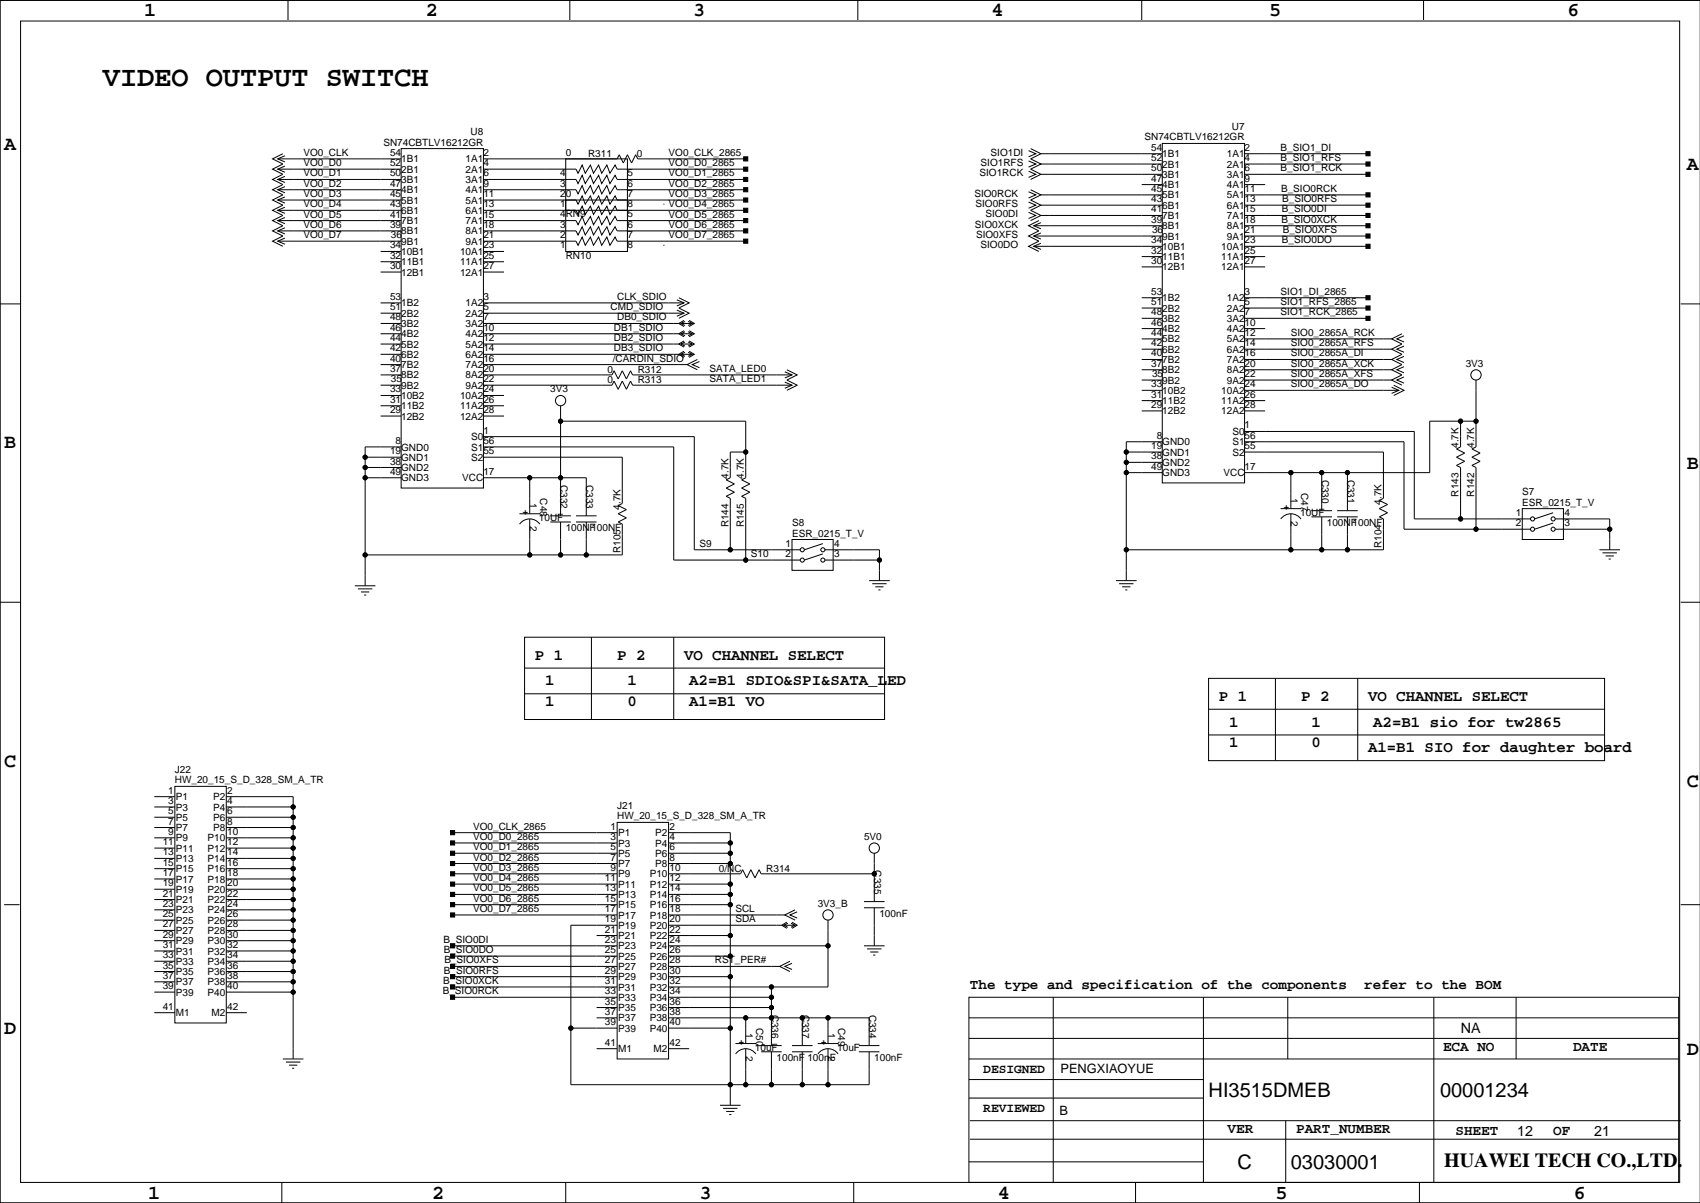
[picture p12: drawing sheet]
<svg xmlns="http://www.w3.org/2000/svg" width="420mm" height="297mm" viewBox="0 0 420 297" stroke-linecap="round" stroke-linejoin="round" font-family="sans-serif">
<g fill="none" stroke="#000" stroke-width=".25">
<path d="M0 -.1v297.1M71.1 0v4.9M140.7 0v4.9M211.8 0v4.9M281.9 0v4.9M351.5 0v4.9M5.1 5.2h409.7v286.8h-409.7zM419.9 .1h-419.9v296.9M68.6 39.2h30.5M69.8 38l-2.5 1.2 2.5 1.3-2.5 1.3 2.5 1.2-2.5 1.3 2.5 1.3-2.5 1.2 2.5 1.3-2.5 1.3 2.5 1.3-2.5 1.2 2.5 1.3-2.5 1.3 2.5 1.2-2.5 1.3 2.5 1.3-2.5 1.2 2.5 1.3M70.4 38.5l-1.8 .7 1.8 .8M99.1 36.7h20.3v83.8h-20.3z"/>
<path d="M119.4 39.2h33l.5-1 1 2 1-2 1.1 2 1-2 .5 1h26.6M139.7 39.2h15.2v12.7h-15.2zM254 37.2l1.8 .8-1.8 .7M254 39.7l1.8 .8-1.8 .8M254.5 36.7l2.5 1.3-2.5 1.2 2.5 1.3-2.5 1.3 2.5 1.2-2.5 1.3M257 38h30M287 35.4h20.3v83.8h-20.3zM307.3 38h30.5M68.6 59.5h30.5M68.6 57h30.5M68.6 44.3h30.5M68.6 46.8h30.5"/>
<path d="M68.6 49.4h30.5M68.6 51.9h30.5M68.6 54.5h30.5M68.6 41.8h30.5M70.4 56.2l-1.8 .8 1.8 .8M70.4 53.7l-1.8 .8 1.8 .7M70.4 51.2l-1.8 .7 1.8 .8M70.4 48.6l-1.8 .8 1.8 .8M70.4 46.1l-1.8 .7 1.8 .8M70.4 43.5l-1.8 .8 1.8 .8M70.4 41l-1.8 .8 1.8 .7M70.4 58.8l-1.8 .7 1.8 .8"/>
<path d="M119.4 41.8h22.8l.5 1 1.1-2 .7 2 1.3-2 .8 2 1.2-2 .8 2 1.3-2 .7 2 1.3-2 .5 1h31.7M119.4 44.3h22.8l.5 1 1.1-2 .7 2 1.3-2 .8 2 1.2-2 .8 2 1.3-2 .7 2 1.3-2 .5 1h31.7M119.4 46.8h22.8l.5 1.1 1.1-2.1 .7 2.1 1.3-2.1 .8 2.1 1.2-2.1 .8 2.1 1.3-2.1 .7 2.1 1.3-2.1 .5 1h31.7M119.4 49.4h22.8l.5 1 1.1-2 .7 2 1.3-2 .8 2 1.2-2 .8 2 1.3-2 .7 2 1.3-2 .5 1h31.7M119.4 51.9h22.8l.5 1 1.1-2 .7 2 1.3-2 .8 2 1.2-2 .8 2 1.3-2 .7 2 1.3-2 .5 1h31.7M119.4 54.5h22.8l.5 1 1.1-2 .7 2 1.3-2 .8 2 1.2-2 .8 2 1.3-2 .7 2 1.3-2 .5 1h31.7M119.4 57h22.8l.5 1 1.1-2 .7 2 1.3-2 .8 2 1.2-2 .8 2 1.3-2 .7 2 1.3-2 .5 1h31.7M119.4 59.5h22.8l.5 1.1 1.1-2.1 .7 2.1 1.3-2.1 .8 2.1 1.2-2.1 .8 2.1 1.3-2.1 .7 2.1 1.3-2.1 .5 1h31.7M139.7 49.4h15.2v12.7h-15.2zM163.8 50.4h.1M254 47.4l1.8 .7-1.8 .8M254 49.9l1.8 .8-1.8 .7"/>
<path d="M254 52.4l1.8 .8-1.8 .8M254 42.3l1.8 .7-1.8 .8M254.5 46.8l2.5 1.3-2.5 1.3 2.5 1.3-2.5 1.2 2.5 1.3-2.5 1.3M255.3 55.7h31.7M255.3 58.3h31.7M256.5 54.5l-2.5 1.2 2.5 1.3-2.5 1.3 2.5 1.2-2.5 1.3 2.5 1.3M257 55l-1.7 .7 1.7 .8M257 57.5l-1.7 .8 1.7 .7M257 43h30M257 50.7h30M257 48.1h30M257 53.2h30"/>
<path d="M257 40.5h30M281.9 45.6h5.1M307.3 43h30.5M307.3 50.7h30.5M307.3 48.1h30.5M307.3 53.2h30.5M307.3 40.5h30.5M307.3 55.7h30.5M307.3 58.3h30.5M307.3 45.6h5.1M0 75h5.1M94 79.9h5.1"/>
<path d="M94 77.3h5.1M94 74.8h5.1M94 62.1h5.1M94 64.6h5.1M94 67.2h5.1M119.4 79.9h48.2M119.4 77.3h49.5M119.4 74.8h49.5M119.4 62.1h5.1M119.4 64.6h5.1M119.4 67.2h5.1M163.8 60.6h.1"/>
<path d="M167.1 76.6l1.8 .7-1.8 .8M167.1 74l1.8 .8-1.8 .8M167.6 73.5l2.6 1.3-2.6 1.3 2.6 1.2-2.6 1.3M168.1 79.9h2.8M168.9 79.1l-1.3 .8 1.3 .7M169.2 79.4l-1.1 .5 1.1 .5M169.9 79.4l1 .5-1 .5M170.2 79.1l1.2 .8-1.2 .7M255.3 60.8h31.7M257 60.1l-1.7 .7 1.7 .8M281.9 73.5h5.1M281.9 63.4h5.1"/>
<path d="M281.9 76.1h5.1M281.9 78.6h5.1M281.9 65.9h5.1M307.3 73.5h30.5M307.3 60.8h30.5M307.3 63.4h5.1M307.3 76.1h30.5M307.3 78.6h30.5M307.3 65.9h5.1M415 75h4.9M94 87.5h5.1M94 84.9h5.1"/>
<path d="M94 82.4h5.1M94 92.6h5.1M94 95.1h5.1M94 90h5.1M94 97.6h5.1M119.4 87.5h48.2M119.4 84.9h48.2M119.4 82.4h48.2M119.4 92.6h31.7l.5-1 1.1 2 1-2 1 2 1-2 .5 1h39.4M119.4 95.1h31.7l.5-1 1.1 2 1-2 1 2 1-2 .5 1h39.4M119.4 90h50.3M119.4 97.6h5.1"/>
<path d="M168.1 87.5h2.8M168.1 84.9h2.8M168.1 82.4h2.8M168.9 81.6l-1.3 .8 1.3 .8M168.9 84.2l-1.3 .7 1.3 .8M168.9 86.7l-1.3 .8 1.3 .8M169.2 81.9l-1.1 .5 1.1 .5M169.2 84.4l-1.1 .5 1.1 .6M169.2 87l-1.1 .5 1.1 .5M169.9 81.9l1 .5-1 .5M169.9 84.4l1 .5-1 .6M169.9 87l1 .5-1 .5"/>
<path d="M170.2 81.6l1.2 .8-1.2 .8M170.2 84.2l1.2 .7-1.2 .8M170.2 86.7l1.2 .8-1.2 .8M172.2 88.8l-2.5 1.2 2.5 1.3M172.7 89.3l-1.8 .7 1.8 .8M193.8 94.3l1.8 .8-1.8 .8M193.8 91.8l1.8 .8-1.8 .7M194.3 91.3l2.5 1.3-2.5 1.2 2.5 1.3-2.5 1.3M281.9 93.8h5.1M281.9 91.3h5.1M281.9 88.8h5.1M281.9 86.2h5.1"/>
<path d="M281.9 96.4h5.1M281.9 83.7h5.1M281.9 81.1h5.1M281.9 98.9h5.1M307.3 93.8h36.4M307.3 91.3h36.4M307.3 88.8h36.4M307.3 86.2h36.4M307.3 96.4h38.1M307.3 83.7h36.4M307.3 81.1h5.1M307.3 98.9h5.1"/>
<path d="M343.7 95.6l1.7 .8-1.7 .7M344.2 95.1l2.5 1.3-2.5 1.2M346.2 82.4l-2.5 1.3 2.5 1.2-2.5 1.3 2.5 1.3-2.5 1.3 2.5 1.2-2.5 1.3 2.5 1.3-2.5 1.2 2.5 1.3M346.7 88l-1.8 .8 1.8 .7M346.7 90.5l-1.8 .8 1.8 .8M346.7 93.1l-1.8 .7 1.8 .8M346.7 85.5l-1.8 .7 1.8 .8M346.7 82.9l-1.8 .8 1.8 .7M364.5 93.8v16.5l-1 .6 2 1-2 1 2 1-2 1 1 .5v15.3M90.2 112.9h8.9M90.2 118h8.9M90.2 115.4h8.9"/>
<path d="M94 100.2h5.1M94 102.7h5.1M99.1 110.3h-8.9v34.3M119.4 107.8h52v27.9h26.2M119.4 110.3h47v28h31.2M119.4 112.9h34.3v11.4l-1 .5 2 1-2 1.1 2 1-2 1 1 .5v7.6h-63.5M119.4 118h25.4v9.4M119.4 100.2h5.1M119.4 102.7h5.1M130.8 118v8.9M138.4 104h45.7v14l-1 .5 2.1 1-2.1 1 2.1 1-2.1 1 1 .5v15.3M138.4 100.2v27.2"/>
<path d="M184.1 111.6h-3.8v6.4l-1 .5 2.1 1-2.1 1 2.1 1-2.1 1 1 .5v12.7M278.1 111.6h8.9M278.1 114.2h8.9M278.1 116.7h8.9M281.9 101.5h5.1M287 109.1h-8.9v34.3M307.3 109.1h39.4v21.6h31.3M307.3 106.5h41.9v21.6h28.8M307.3 111.6h34.3v11.4l-1 .6 2 1-2 1 2 1-2 1 1 .5v7.6h-63.5M307.3 101.5h5.1M318.8 116.7v8.9M326.4 116.7v9.4"/>
<path d="M332.7 116.7v9.4M360.7 104v6.3l-1 .6 2 1-2 1 2 1-2 1 1 .5v12.7M364.5 104h-11.4v12.7h-45.8M128.3 126.9h5M128.3 129.4a3 3 0 0 1 5 0M130.8 128.1v8.9M135.9 127.4h5.1M135.9 128.9h5.1M138.4 128.9v8.1M142.2 127.4h5.1M142.2 128.9h5.1M144.8 128.9v8.1"/>
<path d="M195.6 133.2h10.1v7.6h-10.1zM203.2 136.8l-4.6 1.5M203.2 134.2l-4.6 1.5M203.7 135.7h13.5v7.7M203.7 138.3h13.5M316.2 125.6h5.1M316.3 128.2a3 3 0 0 1 5 0M318.8 126.9v8.8M323.8 126.1h5.1M323.8 127.6h5.1M326.4 127.6v8.1M330.2 126.1h5.1"/>
<path d="M330.2 127.6h5.1M332.7 127.6v8.1M375.9 125.6h10.2v7.6h-10.2zM383.5 129.1l-4.5 1.6M383.5 126.6l-4.5 1.5M384 130.7h13.5M384 128.1h13.5v7.6M395 135.7h5M395.7 136.5h3.6M396.5 137.3h2M397.3 138h.5M0 148.7h5.1"/>
<path d="M87.6 144.6h5.1M88.4 145.4h3.5M89.2 146.2h2M89.9 146.9h.5M129.5 157.3h88.9v20.4h-88.9zM146 157.3v20.4M166.4 157.3v20.4M214.6 143.4h5.1M215.4 144.1h3.5M216.2 144.9h2M216.9 145.7h.5M275.6 143.4h5.1"/>
<path d="M276.4 144.1h3.5M277.1 144.9h2M277.9 145.7h.5M415 148.7h4.9M129.5 171.3h88.9M129.5 165h88.9M298.4 167.5h97.8v20.3h-97.8zM298.4 175.1h97.8M315 167.5v20.3M335.3 167.5v20.3M38.1 199.2h5.1M38.1 196.7h5.1"/>
<path d="M43.2 194.2h12.7v58.4h-12.7zM55.9 199.2h16.5M55.9 196.7h16.5v64.8M298.4 181.5h97.8M38.1 201.8h5.1M38.1 204.3h5.1M38.1 206.9h5.1M38.1 209.4h5.1M38.1 211.9h5.1M38.1 214.5h5.1M38.1 217h5.1M38.1 219.6h5.1"/>
<path d="M55.9 201.8h16.5M55.9 204.3h16.5M55.9 206.9h16.5M55.9 209.4h16.5M55.9 211.9h16.5M55.9 214.5h16.5M55.9 217h16.5M55.9 219.6h16.5M111.8 210.7h40.6M111.8 208.1h40.6M111.8 205.6h40.6M111.8 213.2h40.6"/>
<path d="M111.8 218.3h40.6M111.8 215.8h40.6M152.4 203.1h12.7v58.4h-12.7zM165.1 210.7h15.2M165.1 208.1h15.2M165.1 205.6h15.2v67.3M165.1 213.2h15.2M165.1 218.3h15.2M165.1 215.8h17.8l.5-1.1 1 2.1 1-2.1 1 2.1 1.1-2.1 .5 1.1h27.9M215.9 210.7v11.9M1 223.4h3.8M38.1 222.1h5.1"/>
<path d="M38.1 224.6h5.1M38.1 227.2h5.1M38.1 229.7h5.1M38.1 232.3h5.1M38.1 234.8h5.1M38.1 237.3h5.1M38.1 239.9h5.1M55.9 222.1h16.5M55.9 224.6h16.5M55.9 227.2h16.5M55.9 229.7h16.5M55.9 232.3h16.5"/>
<path d="M55.9 234.8h16.5M55.9 237.3h16.5M55.9 239.9h16.5M111.8 220.8h40.6M111.8 223.4h40.6M111.8 236.1h40.6M111.8 225.9h40.6M111.8 233.5h40.6M111.8 238.6h40.6M147.3 231h5.1M152.4 228.5h-11.4v39.3h73.6v-8.1M165.1 228.5h27.9"/>
<path d="M165.1 220.8h15.2M165.1 223.4h15.2M165.1 231h15.2M165.1 236.1h15.2M165.1 225.9h28.7M165.1 233.5h39.4M165.1 238.6h27.4M193.5 228.5h2.8M194.3 227.7l-1.3 .8 1.3 .7M194.6 228l-1.1 .5 1.1 .5M195.1 237.3l-2.6 1.3 2.6 1.3M195.3 228l1 .5-1 .5"/>
<path d="M195.6 227.7l1.2 .8-1.2 .7M195.6 237.9l-1.8 .7 1.8 .8M196.3 224.6l-2.5 1.3 2.5 1.3M196.8 225.2l-1.7 .7 1.7 .8M204.5 227.2v16.5h-39.4M213.4 233.5h5M213.4 222.6h5M213.4 224.1h5M214.1 234.3h3.6M214.9 235.1h2M215.6 235.8h.6M215.9 224.1v9.4"/>
<path d="M415 223.4h4.9M38.1 242.4h5.1M38.1 245h5.1M38.1 250h5.1M55.9 242.4h16.5M55.9 245h16.5M55.9 250h5.1M111.8 241.2h40.6M111.8 246.2h40.6M111.8 243.7h40.6M141 253.9h11.4M147.3 251.3h5.1"/>
<path d="M147.3 248.8h5.1M147.3 258.9h5.1M165.1 253.9h15.2M165.1 241.2h15.2M165.1 251.3h49.5v6.9M165.1 248.8h25.4M165.1 246.2h25.4M165.1 258.9h5.1M181.6 257.7h5.1M184.1 251.3v6.4M184.1 258.9v8.9M188 258.2h5"/>
<path d="M188 259.7h5M190.5 243.7v14.5M190.5 259.7v8.1M195.6 258.2h5.1M195.6 259.7h5.1M198.1 251.3v6.9M198.1 259.7v8.1M201.9 257.7h5.1M204.5 251.3v6.4M204.5 258.9v8.9M212.1 258.2h5.1M212.1 259.7h5.1"/>
<path d="M239.3 246.2h175.2v45.8h-175.2zM239.3 251.3h175.2M239.3 256.4h175.2M260.1 246.2v45.8M297.2 246.2v45.8M318 246.2v15.3M354.1 246.2v45.8M374.4 246.2v15.3M69.8 261.5h5.1M70.6 262.2h3.6M71.4 263h2M72.1 263.8h.5"/>
<path d="M177.8 272.9h5.1M178.6 273.7h3.5M179.3 274.4h2.1M180.1 275.2h.5M181.7 260.2a3 3 0 0 1 4.9 0M202 260.2a3 3 0 0 1 5 0M239.3 261.5h175.2M239.3 266.6h57.9M239.3 271.1h57.9M239.5 276.7h175.5M317.5 276.7v15.3M0 297h419.9"/>
<path d="M69.6 292v5M139.7 292v5M210.8 292v5M239.3 286.9h57.9M239.5 281.3h175M280.4 292v5M350.5 292v5M383.5 287.4h.1"/>
<circle cx="138.4" cy="98.9" r="1.27"/>
<circle cx="364.5" cy="92.6" r="1.27"/>
<circle cx="90.2" cy="118" r=".51"/>
<circle cx="90.2" cy="115.4" r=".51"/>
<circle cx="90.2" cy="112.9" r=".51"/>
<circle cx="130.8" cy="118" r=".51"/>
<circle cx="138.4" cy="118" r=".51"/>
<circle cx="138.4" cy="104" r=".51"/>
<circle cx="184.1" cy="111.6" r=".51"/>
<circle cx="278.1" cy="114.2" r=".51"/>
<circle cx="278.1" cy="111.6" r=".51"/>
<circle cx="278.1" cy="116.7" r=".51"/>
<circle cx="318.8" cy="116.7" r=".51"/>
<circle cx="326.4" cy="116.7" r=".51"/>
<circle cx="332.7" cy="116.7" r=".51"/>
<circle cx="360.7" cy="104" r=".51"/>
<circle cx="364.5" cy="104" r=".51"/>
<circle cx="90.2" cy="137" r=".51"/>
<circle cx="130.8" cy="137" r=".51"/>
<circle cx="138.4" cy="137" r=".51"/>
<circle cx="144.8" cy="137" r=".51"/>
<circle cx="180.3" cy="135.7" r=".51"/>
<circle cx="184.1" cy="138.3" r=".51"/>
<circle cx="198.1" cy="138.3" r=".51"/>
<circle cx="198.1" cy="135.7" r=".51"/>
<circle cx="203.2" cy="138.3" r=".51"/>
<circle cx="203.2" cy="135.7" r=".51"/>
<circle cx="217.2" cy="138.3" r=".51"/>
<circle cx="278.1" cy="135.7" r=".51"/>
<circle cx="318.8" cy="135.7" r=".51"/>
<circle cx="326.4" cy="135.7" r=".51"/>
<circle cx="332.7" cy="135.7" r=".51"/>
<circle cx="360.7" cy="128.1" r=".51"/>
<circle cx="364.5" cy="130.7" r=".51"/>
<circle cx="378.5" cy="128.1" r=".51"/>
<circle cx="378.5" cy="130.7" r=".51"/>
<circle cx="383.5" cy="130.7" r=".51"/>
<circle cx="383.5" cy="128.1" r=".51"/>
<circle cx="397.5" cy="130.7" r=".51"/>
<circle cx="72.4" cy="199.2" r=".51"/>
<circle cx="72.4" cy="201.8" r=".51"/>
<circle cx="72.4" cy="217" r=".51"/>
<circle cx="72.4" cy="204.3" r=".51"/>
<circle cx="72.4" cy="211.9" r=".51"/>
<circle cx="72.4" cy="214.5" r=".51"/>
<circle cx="72.4" cy="206.9" r=".51"/>
<circle cx="72.4" cy="209.4" r=".51"/>
<circle cx="72.4" cy="219.6" r=".51"/>
<circle cx="180.3" cy="218.3" r=".51"/>
<circle cx="180.3" cy="208.1" r=".51"/>
<circle cx="180.3" cy="210.7" r=".51"/>
<circle cx="180.3" cy="213.2" r=".51"/>
<circle cx="215.9" cy="209.4" r="1.27"/>
<circle cx="215.9" cy="215.8" r=".51"/>
<circle cx="72.4" cy="229.7" r=".51"/>
<circle cx="72.4" cy="227.2" r=".51"/>
<circle cx="72.4" cy="224.6" r=".51"/>
<circle cx="72.4" cy="237.3" r=".51"/>
<circle cx="72.4" cy="239.9" r=".51"/>
<circle cx="72.4" cy="232.3" r=".51"/>
<circle cx="72.4" cy="234.8" r=".51"/>
<circle cx="72.4" cy="222.1" r=".51"/>
<circle cx="180.3" cy="223.4" r=".51"/>
<circle cx="180.3" cy="231" r=".51"/>
<circle cx="180.3" cy="220.8" r=".51"/>
<circle cx="180.3" cy="236.1" r=".51"/>
<circle cx="204.5" cy="233.5" r=".51"/>
<circle cx="204.5" cy="225.9" r="1.27"/>
<circle cx="72.4" cy="242.4" r=".51"/>
<circle cx="72.4" cy="245" r=".51"/>
<circle cx="141" cy="253.9" r=".51"/>
<circle cx="180.3" cy="253.9" r=".51"/>
<circle cx="180.3" cy="241.2" r=".51"/>
<circle cx="184.1" cy="251.3" r=".51"/>
<circle cx="190.5" cy="246.2" r=".51"/>
<circle cx="190.5" cy="248.8" r=".51"/>
<circle cx="190.5" cy="243.7" r=".51"/>
<circle cx="190.5" cy="251.3" r=".51"/>
<circle cx="198.1" cy="251.3" r=".51"/>
<circle cx="204.5" cy="251.3" r=".51"/>
<circle cx="180.3" cy="267.8" r=".51"/>
<circle cx="184.1" cy="267.8" r=".51"/>
<circle cx="190.5" cy="267.8" r=".51"/>
<circle cx="198.1" cy="267.8" r=".51"/>
<circle cx="204.5" cy="267.8" r=".51"/>
</g>
<g fill="#000" stroke="#000" stroke-width=".25">
<path d="M183.6 38.7h1.1v1h-1.1z" fill-rule="evenodd"/>
<path d="M337.3 37.5h1v1h-1z" fill-rule="evenodd"/>
<path d="M183.6 56.5h1.1v1h-1.1z" fill-rule="evenodd"/>
<path d="M183.6 41.3h1.1v1h-1.1z" fill-rule="evenodd"/>
<path d="M183.6 43.8h1.1v1h-1.1z" fill-rule="evenodd"/>
<path d="M183.6 46.3h1.1v1.1h-1.1z" fill-rule="evenodd"/>
<path d="M183.6 48.9h1.1v1h-1.1z" fill-rule="evenodd"/>
<path d="M183.6 51.4h1.1v1h-1.1z" fill-rule="evenodd"/>
<path d="M183.6 54h1.1v1h-1.1z" fill-rule="evenodd"/>
<path d="M337.3 42.5h1v1h-1z" fill-rule="evenodd"/>
<path d="M337.3 47.6h1v1h-1z" fill-rule="evenodd"/>
<path d="M337.3 40h1v1h-1z" fill-rule="evenodd"/>
<path d="M337.3 50.2h1v1h-1z" fill-rule="evenodd"/>
<path d="M337.3 52.7h1v1h-1z" fill-rule="evenodd"/>
<path d="M337.3 55.2h1v1h-1z" fill-rule="evenodd"/>
<path d="M337.3 57.8h1v1h-1z" fill-rule="evenodd"/>
<path d="M183.6 59h1.1v1.1h-1.1z" fill-rule="evenodd"/>
<path d="M337.3 73h1v1h-1z" fill-rule="evenodd"/>
<path d="M337.3 60.3h1v1h-1z" fill-rule="evenodd"/>
<path d="M337.3 75.6h1v1h-1z" fill-rule="evenodd"/>
<path d="M337.3 78.1h1v1h-1z" fill-rule="evenodd"/>
<path d="M111.3 210.2h1v1h-1z" fill-rule="evenodd"/>
<path d="M111.3 207.6h1v1h-1z" fill-rule="evenodd"/>
<path d="M111.3 205.1h1v1h-1z" fill-rule="evenodd"/>
<path d="M111.3 217.8h1v1h-1z" fill-rule="evenodd"/>
<path d="M111.3 215.3h1v1h-1z" fill-rule="evenodd"/>
<path d="M111.3 212.7h1v1h-1z" fill-rule="evenodd"/>
<path d="M111.3 220.3h1v1h-1z" fill-rule="evenodd"/>
<path d="M111.3 222.9h1v1h-1z" fill-rule="evenodd"/>
<path d="M111.3 225.4h1v1h-1z" fill-rule="evenodd"/>
<path d="M111.3 233h1v1h-1z" fill-rule="evenodd"/>
<path d="M111.3 235.6h1v1h-1z" fill-rule="evenodd"/>
<path d="M111.3 238.1h1v1h-1z" fill-rule="evenodd"/>
<path d="M111.3 240.7h1v1h-1z" fill-rule="evenodd"/>
<path d="M111.3 243.2h1v1h-1z" fill-rule="evenodd"/>
<path d="M111.3 245.7h1v1h-1z" fill-rule="evenodd"/>
<circle cx="90.2" cy="118" r=".51"/>
<circle cx="90.2" cy="115.4" r=".51"/>
<circle cx="90.2" cy="112.9" r=".51"/>
<circle cx="130.8" cy="118" r=".51"/>
<circle cx="138.4" cy="118" r=".51"/>
<circle cx="138.4" cy="104" r=".51"/>
<circle cx="184.1" cy="111.6" r=".51"/>
<circle cx="278.1" cy="114.2" r=".51"/>
<circle cx="278.1" cy="111.6" r=".51"/>
<circle cx="278.1" cy="116.7" r=".51"/>
<circle cx="318.8" cy="116.7" r=".51"/>
<circle cx="326.4" cy="116.7" r=".51"/>
<circle cx="332.7" cy="116.7" r=".51"/>
<circle cx="360.7" cy="104" r=".51"/>
<circle cx="364.5" cy="104" r=".51"/>
<circle cx="90.2" cy="137" r=".51"/>
<circle cx="130.8" cy="137" r=".51"/>
<circle cx="138.4" cy="137" r=".51"/>
<circle cx="144.8" cy="137" r=".51"/>
<circle cx="180.3" cy="135.7" r=".51"/>
<circle cx="184.1" cy="138.3" r=".51"/>
<circle cx="217.2" cy="138.3" r=".51"/>
<circle cx="278.1" cy="135.7" r=".51"/>
<circle cx="318.8" cy="135.7" r=".51"/>
<circle cx="326.4" cy="135.7" r=".51"/>
<circle cx="332.7" cy="135.7" r=".51"/>
<circle cx="360.7" cy="128.1" r=".51"/>
<circle cx="364.5" cy="130.7" r=".51"/>
<circle cx="397.5" cy="130.7" r=".51"/>
<circle cx="72.4" cy="199.2" r=".51"/>
<circle cx="72.4" cy="201.8" r=".51"/>
<circle cx="72.4" cy="217" r=".51"/>
<circle cx="72.4" cy="204.3" r=".51"/>
<circle cx="72.4" cy="211.9" r=".51"/>
<circle cx="72.4" cy="214.5" r=".51"/>
<circle cx="72.4" cy="206.9" r=".51"/>
<circle cx="72.4" cy="209.4" r=".51"/>
<circle cx="72.4" cy="219.6" r=".51"/>
<circle cx="180.3" cy="218.3" r=".51"/>
<circle cx="180.3" cy="208.1" r=".51"/>
<circle cx="180.3" cy="210.7" r=".51"/>
<circle cx="180.3" cy="213.2" r=".51"/>
<circle cx="215.9" cy="215.8" r=".51"/>
<circle cx="72.4" cy="229.7" r=".51"/>
<circle cx="72.4" cy="227.2" r=".51"/>
<circle cx="72.4" cy="224.6" r=".51"/>
<circle cx="72.4" cy="237.3" r=".51"/>
<circle cx="72.4" cy="239.9" r=".51"/>
<circle cx="72.4" cy="232.3" r=".51"/>
<circle cx="72.4" cy="234.8" r=".51"/>
<circle cx="72.4" cy="222.1" r=".51"/>
<circle cx="180.3" cy="223.4" r=".51"/>
<circle cx="180.3" cy="231" r=".51"/>
<circle cx="180.3" cy="220.8" r=".51"/>
<circle cx="180.3" cy="236.1" r=".51"/>
<circle cx="204.5" cy="233.5" r=".51"/>
<circle cx="72.4" cy="242.4" r=".51"/>
<circle cx="72.4" cy="245" r=".51"/>
<circle cx="141" cy="253.9" r=".51"/>
<circle cx="180.3" cy="253.9" r=".51"/>
<circle cx="180.3" cy="241.2" r=".51"/>
<circle cx="184.1" cy="251.3" r=".51"/>
<circle cx="190.5" cy="246.2" r=".51"/>
<circle cx="190.5" cy="248.8" r=".51"/>
<circle cx="190.5" cy="243.7" r=".51"/>
<circle cx="190.5" cy="251.3" r=".51"/>
<circle cx="198.1" cy="251.3" r=".51"/>
<circle cx="204.5" cy="251.3" r=".51"/>
<circle cx="180.3" cy="267.8" r=".51"/>
<circle cx="184.1" cy="267.8" r=".51"/>
<circle cx="190.5" cy="267.8" r=".51"/>
<circle cx="198.1" cy="267.8" r=".51"/>
<circle cx="204.5" cy="267.8" r=".51"/>
</g>
<text font-size="7.1" x="25.4" y="21.3">VIDEO OUTPUT SWITCH</text>
<g font-size="4.9">
<text x="35.6" y="3.9">1</text>
<text x="105.2" y="3.9">2</text>
<text x="171.2" y="3.9">3</text>
<text x="244.9" y="3.9">4</text>
<text x="313.4" y="3.9">5</text>
<text x="387.1" y="3.9">6</text>
<text x="1" y="36.9">A</text>
<text x="416.6" y="42">A</text>
<text x="1" y="110.6">B</text>
<text x="416.6" y="115.7">B</text>
<text x="1" y="189.3">C</text>
<text x="416.6" y="194.4">C</text>
<text x="1" y="255.4">D</text>
<text x="416.6" y="260.5">D</text>
<text x="298.5" y="270.9">HI3515DMEB</text>
<text x="355.6" y="270.9">00001234</text>
<text x="305.6" y="288.7">C</text>
<text x="318.8" y="288.7">03030001</text>
<text x="356.6" y="288">HUAWEI TECH CO.,LTD.</text>
<text x="36.6" y="296">1</text>
<text x="106.7" y="296">2</text>
<text x="172.7" y="296">3</text>
<text x="246.4" y="296">4</text>
<text x="315" y="296">5</text>
<text x="388.6" y="296">6</text>
</g>
<g font-size="3.9">
<text x="132.1" y="162.9">P 1</text>
<text x="152.4" y="162.9">P 2</text>
<text x="168.9" y="162.9">VO CHANNEL SELECT</text>
<text x="134.6" y="169.2">1</text>
<text x="154.9" y="169.2">1</text>
<text x="170.2" y="169.2">A2=B1 SDIO&amp;SPI&amp;SATA_LED</text>
<text x="301" y="173.1">P 1</text>
<text x="321.3" y="173.1">P 2</text>
<text x="337.8" y="173.1">VO CHANNEL SELECT</text>
<text x="134.6" y="174.3">1</text>
<text x="154.9" y="174.3">0</text>
<text x="170.2" y="174.3">A1=B1 VO</text>
<text x="303.5" y="179.4">1</text>
<text x="323.9" y="179.4">1</text>
<text x="339.1" y="179.4">A2=B1 sio for tw2865</text>
<text x="303.5" y="184.5">1</text>
<text x="323.9" y="184.5">0</text>
<text x="337.8" y="185.8">A1=B1 SIO for daughter board</text>
</g>
<g font-size="3.5">
<text x="239.5" y="244.2">The type and specification of the components</text>
<text x="336.9" y="244.2">refer to the BOM</text>
<text x="360.8" y="255.1">NA</text>
<text x="356.4" y="259.4">ECA NO</text>
<text x="388.5" y="259.4">DATE</text>
<text x="303.1" y="279.7">VER</text>
<text x="320.1" y="279.7">PART_NUMBER</text>
<text x="359.4" y="280.3">SHEET</text>
<text x="374.6" y="280.5">12</text>
<text x="383.5" y="280.3">OF</text>
<text x="393.7" y="280.5">21</text>
</g>
<g font-size="3.2">
<text x="242.8" y="264.9">DESIGNED</text>
<text x="261.9" y="264.9">PENGXIAOYUE</text>
<text x="242.8" y="274.5">REVIEWED</text>
<text x="261.6" y="275.3">B</text>
</g>
<g font-size="2.5">
<text x="94.7" y="36">SN74CBTLV16212GR</text>
<text x="116.2" y="33.4">U8</text>
<text x="282.6" y="34.7">SN74CBTLV16212GR</text>
<text x="304.2" y="32.1">U7</text>
<text x="74.9" y="41">VO0_D0</text>
<text x="74.9" y="38.5">VO0_CLK</text>
<text x="96.3" y="41">52</text>
<text x="96.3" y="38.5">54</text>
<text x="99.1" y="40.1">1B1</text>
<text x="115" y="40.1">1A1</text>
<text x="119.4" y="41">4</text>
<text x="119.4" y="38.5">2</text>
<text x="139.7" y="38.5">0</text>
<text x="145.2" y="38.7">R311</text>
<text x="157.2" y="38.7">0</text>
<text x="165.1" y="41">VO0_D0_2865</text>
<text x="165.1" y="38.5">VO0_CLK_2865</text>
<text x="242.2" y="41">SIO1RFS</text>
<text x="244.6" y="38.5">SIO1DI</text>
<text x="284.3" y="39.8">52</text>
<text x="284.3" y="37.2">54</text>
<text x="287" y="41.4">2B1</text>
<text x="287" y="38.8">1B1</text>
<text x="302.9" y="41.4">2A1</text>
<text x="302.9" y="38.8">1A1</text>
<text x="307.3" y="39.8">4</text>
<text x="307.3" y="37.2">2</text>
<text x="316.2" y="37.2">B_SIO1_DI</text>
<text x="316.2" y="39.8">B_SIO1_RFS</text>
<text x="74.9" y="46.1">VO0_D2</text>
<text x="74.9" y="43.6">VO0_D1</text>
<text x="96.3" y="43.6">50</text>
<text x="96.3" y="46.1">47</text>
<text x="99.1" y="42.7">2B1</text>
<text x="99.1" y="45.2">3B1</text>
<text x="99.1" y="47.7">4B1</text>
<text x="115" y="45.2">3A1</text>
<text x="115" y="42.7">2A1</text>
<text x="115" y="47.7">4A1</text>
<text x="119.4" y="43.6">6</text>
<text x="119.4" y="46.1">9</text>
<text x="138.3" y="46.1">3</text>
<text x="138.3" y="43.5">4</text>
<text x="154.9" y="43.5">5</text>
<text x="154.9" y="46.1">6</text>
<text x="165.1" y="46.1">VO0_D2_2865</text>
<text x="165.1" y="43.6">VO0_D1_2865</text>
<text x="241.9" y="43.5">SIO1RCK</text>
<text x="284.3" y="42.3">50</text>
<text x="284.3" y="44.8">47</text>
<text x="284.3" y="47.4">45</text>
<text x="287" y="43.9">3B1</text>
<text x="287" y="46.5">4B1</text>
<text x="302.9" y="43.9">3A1</text>
<text x="302.9" y="46.5">4A1</text>
<text x="307.3" y="42.3">6</text>
<text x="307.3" y="44.8">9</text>
<text x="307.3" y="47.4">11</text>
<text x="316.2" y="42.3">B_SIO1_RCK</text>
<text x="316.3" y="47.4">B_SIO0RCK</text>
<text x="74.9" y="53.7">VO0_D5</text>
<text x="74.9" y="51.2">VO0_D4</text>
<text x="74.9" y="48.7">VO0_D3</text>
<text x="96.3" y="48.7">45</text>
<text x="96.3" y="51.2">43</text>
<text x="96.3" y="53.7">41</text>
<text x="99.1" y="50.3">5B1</text>
<text x="99.1" y="52.8">6B1</text>
<text x="115" y="50.3">5A1</text>
<text x="115" y="52.8">6A1</text>
<text x="119.4" y="48.7">11</text>
<text x="119.4" y="51.2">13</text>
<text x="119.4" y="53.7">15</text>
<text x="138.3" y="53.7">4</text>
<text x="138.3" y="51.2">1</text>
<text x="138.3" y="48.6">2</text>
<text x="139.7" y="48.6">0</text>
<text x="139.7" y="53.7">RN9</text>
<text x="154.9" y="53.7">5</text>
<text x="154.9" y="48.6">7</text>
<text x="154.9" y="51.2">8</text>
<text x="165.1" y="53.7">VO0_D5_2865</text>
<text x="165.1" y="51.2">VO0_D4_2865</text>
<text x="165.1" y="48.7">VO0_D3_2865</text>
<text x="240.6" y="48.6">SIO0RCK</text>
<text x="240.9" y="51.2">SIO0RFS</text>
<text x="243.4" y="53.7">SIO0DI</text>
<text x="284.3" y="49.9">43</text>
<text x="284.3" y="52.5">41</text>
<text x="287" y="49">5B1</text>
<text x="287" y="51.5">6B1</text>
<text x="302.9" y="49">5A1</text>
<text x="302.9" y="51.5">6A1</text>
<text x="307.3" y="49.9">13</text>
<text x="307.3" y="52.5">15</text>
<text x="316.5" y="52.5">B_SIO0DI</text>
<text x="316.6" y="49.9">B_SIO0RFS</text>
<text x="74.9" y="58.8">VO0_D7</text>
<text x="74.9" y="56.3">VO0_D6</text>
<text x="96.3" y="56.3">39</text>
<text x="96.5" y="58.8">36</text>
<text x="99.1" y="55.4">7B1</text>
<text x="99.1" y="57.9">8B1</text>
<text x="115" y="55.4">7A1</text>
<text x="115" y="57.9">8A1</text>
<text x="119.4" y="56.3">18</text>
<text x="119.4" y="58.8">21</text>
<text x="138.3" y="56.2">3</text>
<text x="138.3" y="58.8">2</text>
<text x="154.9" y="58.8">7</text>
<text x="154.9" y="56.2">6</text>
<text x="165.1" y="56.3">VO0_D6_2865</text>
<text x="165.1" y="58.8">VO0_D7_2865</text>
<text x="240.8" y="56.2">SIO0XCK</text>
<text x="241" y="58.8">SIO0XFS</text>
<text x="284.3" y="55">39</text>
<text x="284.5" y="57.5">36</text>
<text x="287" y="54.1">7B1</text>
<text x="287" y="56.6">8B1</text>
<text x="287" y="59.2">9B1</text>
<text x="302.9" y="54.1">7A1</text>
<text x="302.9" y="56.6">8A1</text>
<text x="302.9" y="59.2">9A1</text>
<text x="307.3" y="55">18</text>
<text x="307.3" y="57.5">21</text>
<text x="316.5" y="55">B_SIO0XCK</text>
<text x="316.7" y="57.5">B_SIO0XFS</text>
<text x="96.3" y="61.4">34</text>
<text x="96.3" y="63.9">32</text>
<text x="99.1" y="60.4">9B1</text>
<text x="99.1" y="63">10B1</text>
<text x="99.1" y="65.5">11B1</text>
<text x="113.6" y="63">10A1</text>
<text x="113.6" y="65.5">11A1</text>
<text x="115" y="60.4">9A1</text>
<text x="119.4" y="61.4">23</text>
<text x="119.4" y="63.9">25</text>
<text x="138.3" y="61.3">1</text>
<text x="139.7" y="63.9">RN10</text>
<text x="154.9" y="61.3">8</text>
<text x="242.1" y="61.3">SIO0DO</text>
<text x="284.3" y="60.1">34</text>
<text x="284.3" y="62.6">32</text>
<text x="284.3" y="65.2">30</text>
<text x="287" y="61.7">10B1</text>
<text x="287" y="64.2">11B1</text>
<text x="301.6" y="61.7">10A1</text>
<text x="301.6" y="64.2">11A1</text>
<text x="307.3" y="60.1">23</text>
<text x="307.3" y="62.6">25</text>
<text x="307.3" y="65.2">27</text>
<text x="316.6" y="60.1">B_SIO0DO</text>
<text x="96.3" y="66.4">30</text>
<text x="99.1" y="68.1">12B1</text>
<text x="113.6" y="68.1">12A1</text>
<text x="119.4" y="66.4">27</text>
<text x="287" y="66.8">12B1</text>
<text x="301.6" y="66.8">12A1</text>
<text x="96.3" y="76.6">51</text>
<text x="96.3" y="74.1">53</text>
<text x="99.1" y="75.7">1B2</text>
<text x="115" y="75.7">1A2</text>
<text x="119.4" y="74.1">3</text>
<text x="119.4" y="76.6">5</text>
<text x="150.8" y="76.6">CMD_SDIO</text>
<text x="152.4" y="74.1">CLK_SDIO</text>
<text x="284.3" y="75.3">51</text>
<text x="284.3" y="77.9">48</text>
<text x="284.3" y="72.8">53</text>
<text x="287" y="76.9">2B2</text>
<text x="287" y="74.4">1B2</text>
<text x="302.9" y="74.4">1A2</text>
<text x="302.9" y="76.9">2A2</text>
<text x="307.3" y="72.8">3</text>
<text x="307.3" y="75.3">5</text>
<text x="307.3" y="77.9">7</text>
<text x="316.2" y="77.9">SIO1_RCK_2865</text>
<text x="316.2" y="75.3">SIO1_RFS_2865</text>
<text x="316.2" y="72.8">SIO1_DI_2865</text>
<text x="96.3" y="79.1">48</text>
<text x="96.3" y="81.7">46</text>
<text x="99.1" y="78.2">2B2</text>
<text x="99.1" y="80.8">3B2</text>
<text x="99.1" y="83.3">4B2</text>
<text x="115" y="78.2">2A2</text>
<text x="115" y="80.8">3A2</text>
<text x="115" y="83.3">4A2</text>
<text x="119.4" y="79.1">7</text>
<text x="119.4" y="81.7">10</text>
<text x="151.6" y="81.7">DB1_SDIO</text>
<text x="152.4" y="79.1">DB0_SDIO</text>
<text x="284.3" y="80.4">46</text>
<text x="284.3" y="82.9">44</text>
<text x="287" y="79.5">3B2</text>
<text x="287" y="82">4B2</text>
<text x="302.9" y="79.5">3A2</text>
<text x="302.9" y="82">4A2</text>
<text x="307.3" y="80.4">10</text>
<text x="307.3" y="82.9">12</text>
<text x="318.8" y="82.9">SIO0_2865A_RCK</text>
<text x="96.3" y="84.2">44</text>
<text x="96.3" y="86.8">42</text>
<text x="96.3" y="89.3">40</text>
<text x="99.1" y="85.8">5B2</text>
<text x="99.1" y="88.4">6B2</text>
<text x="115" y="85.8">5A2</text>
<text x="115" y="88.4">6A2</text>
<text x="119.4" y="84.2">12</text>
<text x="119.4" y="86.8">14</text>
<text x="119.4" y="89.3">16</text>
<text x="151.3" y="89.3">/CARDIN_SDIO</text>
<text x="151.6" y="84.2">DB2_SDIO</text>
<text x="151.6" y="86.8">DB3_SDIO</text>
<text x="284.3" y="85.5">42</text>
<text x="284.3" y="88">40</text>
<text x="287" y="84.6">5B2</text>
<text x="287" y="87.1">6B2</text>
<text x="287" y="89.6">7B2</text>
<text x="302.9" y="84.6">5A2</text>
<text x="302.9" y="87.1">6A2</text>
<text x="302.9" y="89.6">7A2</text>
<text x="307.3" y="85.5">14</text>
<text x="307.3" y="88">16</text>
<text x="318.8" y="85.5">SIO0_2865A_RFS</text>
<text x="318.8" y="88">SIO0_2865A_DI</text>
<text x="96.3" y="91.8">37</text>
<text x="96.5" y="94.4">35</text>
<text x="99.1" y="90.9">7B2</text>
<text x="99.1" y="93.5">8B2</text>
<text x="99.1" y="96">9B2</text>
<text x="115" y="90.9">7A2</text>
<text x="115" y="93.5">8A2</text>
<text x="115" y="96">9A2</text>
<text x="119.4" y="91.8">20</text>
<text x="119.4" y="94.4">22</text>
<text x="150" y="94.6">0</text>
<text x="150" y="92.1">0</text>
<text x="157.5" y="94.6">R313</text>
<text x="157.5" y="92.1">R312</text>
<text x="175.2" y="94.4">SATA_LED1</text>
<text x="175.2" y="91.8">SATA_LED0</text>
<text x="284.3" y="90.6">37</text>
<text x="284.3" y="95.6">33</text>
<text x="284.5" y="93.1">35</text>
<text x="287" y="92.2">8B2</text>
<text x="287" y="94.7">9B2</text>
<text x="302.9" y="92.2">8A2</text>
<text x="302.9" y="94.7">9A2</text>
<text x="307.3" y="90.6">20</text>
<text x="307.3" y="93.1">22</text>
<text x="307.3" y="95.6">24</text>
<text x="318.8" y="95.6">SIO0_2865A_DO</text>
<text x="318.8" y="90.6">SIO0_2865A_XCK</text>
<text x="318.8" y="93.1">SIO0_2865A_XFS</text>
<text x="361.9" y="90.6">3V3</text>
<text x="96.3" y="96.9">33</text>
<text x="96.3" y="99.5">31</text>
<text x="96.3" y="102">29</text>
<text x="99.1" y="98.5">10B2</text>
<text x="99.1" y="101.1">11B2</text>
<text x="113.6" y="98.5">10A2</text>
<text x="113.6" y="101.1">11A2</text>
<text x="119.4" y="96.9">24</text>
<text x="119.4" y="99.5">26</text>
<text x="119.4" y="102">28</text>
<text x="135.9" y="96.9">3V3</text>
<text x="284.3" y="98.2">31</text>
<text x="284.3" y="100.7">29</text>
<text x="287" y="97.3">10B2</text>
<text x="287" y="99.8">11B2</text>
<text x="301.6" y="97.3">10A2</text>
<text x="301.6" y="99.8">11A2</text>
<text x="307.3" y="98.2">26</text>
<text x="307.3" y="100.7">28</text>
<text x="99.1" y="103.6">12B2</text>
<text x="113.6" y="103.6">12A2</text>
<text x="119.4" y="107.1">1</text>
<text x="287" y="102.3">12B2</text>
<text x="301.6" y="102.3">12A2</text>
<text x="304.3" y="107.4">S0</text>
<text x="307.3" y="105.8">1</text>
<text x="96.3" y="112.2">19</text>
<text x="97.7" y="109.6">8</text>
<text x="99.1" y="111.2">GND0</text>
<text x="99.1" y="113.8">GND1</text>
<text x="116.4" y="111.2">S1</text>
<text x="116.4" y="113.8">S2</text>
<text x="116.4" y="108.7">S0</text>
<text x="119.4" y="109.6">56</text>
<text x="119.4" y="112.2">55</text>
<text x="284.3" y="110.9">19</text>
<text x="284.3" y="113.4">38</text>
<text x="285.6" y="108.3">8</text>
<text x="287" y="110">GND0</text>
<text x="287" y="112.5">GND1</text>
<text x="304.3" y="110">S1</text>
<text x="304.3" y="112.5">S2</text>
<text x="307.3" y="108.3">56</text>
<text x="307.3" y="110.9">55</text>
<text x="360.2" y="110.6" transform="rotate(-90 360.2 110.6)">4.7K</text>
<text x="364" y="110.6" transform="rotate(-90 364 110.6)">4.7K</text>
<text x="96.3" y="114.7">38</text>
<text x="96.3" y="117.2">49</text>
<text x="99.1" y="116.3">GND2</text>
<text x="99.1" y="118.9">GND3</text>
<text x="114.2" y="118.9">VCC</text>
<text x="119.4" y="117.2">17</text>
<text x="138.4" y="119.7" transform="rotate(90 138.4 119.7)">C332</text>
<text x="144.8" y="119.7" transform="rotate(90 144.8 119.7)">C333</text>
<text x="179.9" y="118.2" transform="rotate(-90 179.9 118.2)">4.7K</text>
<text x="183.7" y="118.2" transform="rotate(-90 183.7 118.2)">4.7K</text>
<text x="284.3" y="116">49</text>
<text x="287" y="115">GND2</text>
<text x="287" y="117.6">GND3</text>
<text x="302.1" y="117.6">VCC</text>
<text x="307.3" y="116">17</text>
<text x="326.4" y="118.4" transform="rotate(90 326.4 118.4)">C330</text>
<text x="332.7" y="118.4" transform="rotate(90 332.7 118.4)">C331</text>
<text x="130.8" y="124.2" transform="rotate(90 130.8 124.2)">1</text>
<text x="133.3" y="123" transform="rotate(90 133.3 123)">C48</text>
<text x="153.2" y="125.8" transform="rotate(-90 153.2 125.8)">4.7K</text>
<text x="317" y="125.8">+</text>
<text x="318.8" y="122.9" transform="rotate(90 318.8 122.9)">1</text>
<text x="321.3" y="121.8" transform="rotate(90 321.3 121.8)">C47</text>
<text x="341.1" y="124.6" transform="rotate(-90 341.1 124.6)">4.7K</text>
<text x="360.2" y="122.6" transform="rotate(-90 360.2 122.6)">R143</text>
<text x="364" y="122.6" transform="rotate(-90 364 122.6)">R142</text>
<text x="375.9" y="124.9">ESR_0215_T_V</text>
<text x="375.9" y="122.3">S7</text>
<text x="129" y="127.1">+</text>
<text x="130.8" y="129.9" transform="rotate(90 130.8 129.9)">2</text>
<text x="133.1" y="128.7">10UF</text>
<text x="139.7" y="131.2">100NF100NF</text>
<text x="179.9" y="130.2" transform="rotate(-90 179.9 130.2)">R144</text>
<text x="183.7" y="130.2" transform="rotate(-90 183.7 130.2)">R145</text>
<text x="195.6" y="129.9">S8</text>
<text x="318.8" y="128.6" transform="rotate(90 318.8 128.6)">2</text>
<text x="321.1" y="127.4">10UF</text>
<text x="327.7" y="129.9">100NF100NF</text>
<text x="374.3" y="127.4">1</text>
<text x="374.3" y="129.9">2</text>
<text x="386.3" y="129.9">3</text>
<text x="386.3" y="127.4">4</text>
<text x="153.2" y="136.6" transform="rotate(-90 153.2 136.6)">R105</text>
<text x="172.7" y="135">S9</text>
<text x="185.4" y="137.6">S10</text>
<text x="194" y="137.6">2</text>
<text x="194" y="135">1</text>
<text x="195.6" y="132.5">ESR_0215_T_V</text>
<text x="206" y="135">4</text>
<text x="206" y="137.6">3</text>
<text x="341.1" y="135.3" transform="rotate(-90 341.1 135.3)">R104</text>
<text x="43.2" y="190.9">J22</text>
<text x="41.6" y="196">1</text>
<text x="43.2" y="193.4">HW_20_15_S_D_328_SM_A_TR</text>
<text x="43.4" y="197.6">P1</text>
<text x="52.6" y="197.6">P2</text>
<text x="56.1" y="196">2</text>
<text x="41.6" y="198.5">3</text>
<text x="41.6" y="201.1">5</text>
<text x="41.6" y="203.6">7</text>
<text x="43.4" y="200.1">P3</text>
<text x="43.4" y="202.7">P5</text>
<text x="52.6" y="200.1">P4</text>
<text x="52.6" y="202.7">P6</text>
<text x="56.1" y="198.5">4</text>
<text x="56.1" y="201.1">6</text>
<text x="56.1" y="203.6">8</text>
<text x="152.4" y="199.8">J21</text>
<text x="152.4" y="202.3">HW_20_15_S_D_328_SM_A_TR</text>
<text x="40.2" y="208.7">11</text>
<text x="41.6" y="206.1">9</text>
<text x="43.4" y="205.2">P7</text>
<text x="43.4" y="207.8">P9</text>
<text x="51.2" y="207.8">P10</text>
<text x="52.6" y="205.2">P8</text>
<text x="56.1" y="206.1">10</text>
<text x="56.1" y="208.7">12</text>
<text x="116.8" y="204.9">VO0_CLK_2865</text>
<text x="116.8" y="207.4">VO0_D0_2865</text>
<text x="116.8" y="209.9">VO0_D1_2865</text>
<text x="150.8" y="204.9">1</text>
<text x="150.8" y="207.4">3</text>
<text x="150.8" y="209.9">5</text>
<text x="152.7" y="206.5">P1</text>
<text x="152.7" y="209">P3</text>
<text x="161.8" y="206.5">P2</text>
<text x="161.8" y="209">P4</text>
<text x="165.4" y="204.9">2</text>
<text x="165.4" y="207.4">4</text>
<text x="165.4" y="209.9">6</text>
<text x="213.4" y="207.4">5V0</text>
<text x="40.2" y="211.2">13</text>
<text x="40.2" y="213.8">15</text>
<text x="43.4" y="210.3">P11</text>
<text x="43.4" y="212.8">P13</text>
<text x="43.4" y="215.4">P15</text>
<text x="51.2" y="210.3">P12</text>
<text x="51.2" y="212.8">P14</text>
<text x="51.2" y="215.4">P16</text>
<text x="56.1" y="211.2">14</text>
<text x="56.1" y="213.8">16</text>
<text x="116.8" y="212.5">VO0_D2_2865</text>
<text x="116.8" y="215">VO0_D3_2865</text>
<text x="150.8" y="212.5">7</text>
<text x="150.8" y="215">9</text>
<text x="152.7" y="211.6">P5</text>
<text x="152.7" y="214.1">P7</text>
<text x="161.8" y="211.6">P6</text>
<text x="161.8" y="214.1">P8</text>
<text x="165.4" y="215">10</text>
<text x="165.4" y="212.5">8</text>
<text x="177.5" y="215.3">0/NC</text>
<text x="189.2" y="215.3">R314</text>
<text x="215.9" y="214.9" transform="rotate(90 215.9 214.9)">C335</text>
<text x="40.2" y="216.3">17</text>
<text x="40.2" y="218.8">19</text>
<text x="40.2" y="221.4">21</text>
<text x="43.4" y="217.9">P17</text>
<text x="43.4" y="220.5">P19</text>
<text x="51.2" y="217.9">P18</text>
<text x="51.2" y="220.5">P20</text>
<text x="56.1" y="216.3">18</text>
<text x="56.1" y="218.8">20</text>
<text x="56.1" y="221.4">22</text>
<text x="116.8" y="217.6">VO0_D4_2865</text>
<text x="116.8" y="220.1">VO0_D5_2865</text>
<text x="149.4" y="217.6">11</text>
<text x="149.4" y="220.1">13</text>
<text x="152.7" y="219.2">P11</text>
<text x="152.7" y="221.7">P13</text>
<text x="152.7" y="216.6">P9</text>
<text x="160.5" y="216.6">P10</text>
<text x="160.5" y="219.2">P12</text>
<text x="160.5" y="221.7">P14</text>
<text x="165.4" y="217.6">12</text>
<text x="165.4" y="220.1">14</text>
<text x="40.2" y="223.9">23</text>
<text x="40.2" y="226.5">25</text>
<text x="43.4" y="223">P21</text>
<text x="43.4" y="225.5">P23</text>
<text x="51.2" y="223">P22</text>
<text x="51.2" y="225.5">P24</text>
<text x="56.1" y="223.9">24</text>
<text x="56.1" y="226.5">26</text>
<text x="116.8" y="225.2">VO0_D7_2865</text>
<text x="116.8" y="222.6">VO0_D6_2865</text>
<text x="149.4" y="222.6">15</text>
<text x="149.4" y="225.2">17</text>
<text x="149.4" y="227.7">19</text>
<text x="152.7" y="224.3">P15</text>
<text x="152.7" y="226.8">P17</text>
<text x="160.5" y="224.3">P16</text>
<text x="160.5" y="226.8">P18</text>
<text x="165.4" y="222.6">16</text>
<text x="165.4" y="225.2">18</text>
<text x="165.4" y="227.7">20</text>
<text x="181.6" y="227.7">SDA</text>
<text x="181.6" y="225.2">SCL</text>
<text x="201.9" y="223.9">3V3_B</text>
<text x="217.2" y="226.5">100nF</text>
<text x="40.2" y="229">27</text>
<text x="40.2" y="231.5">29</text>
<text x="43.4" y="228.1">P25</text>
<text x="43.4" y="230.6">P27</text>
<text x="43.4" y="233.2">P29</text>
<text x="51.2" y="228.1">P26</text>
<text x="51.2" y="230.6">P28</text>
<text x="51.2" y="233.2">P30</text>
<text x="56.1" y="229">28</text>
<text x="56.1" y="231.5">30</text>
<text x="109.5" y="232.8">B_SIO0DI</text>
<text x="149.4" y="230.3">21</text>
<text x="149.4" y="232.8">23</text>
<text x="152.7" y="229.3">P19</text>
<text x="152.7" y="231.9">P21</text>
<text x="160.5" y="229.3">P20</text>
<text x="160.5" y="231.9">P22</text>
<text x="165.4" y="230.3">22</text>
<text x="165.4" y="232.8">24</text>
<text x="40.2" y="234.1">31</text>
<text x="40.2" y="236.6">33</text>
<text x="40.2" y="239.2">35</text>
<text x="43.4" y="235.7">P31</text>
<text x="43.4" y="238.2">P33</text>
<text x="51.2" y="235.7">P32</text>
<text x="51.2" y="238.2">P34</text>
<text x="56.1" y="234.1">32</text>
<text x="56.1" y="236.6">34</text>
<text x="56.1" y="239.2">36</text>
<text x="109.6" y="235.3">B_SIO0DO</text>
<text x="109.7" y="237.9">B_SIO0XFS</text>
<text x="149.4" y="235.3">25</text>
<text x="149.4" y="237.9">27</text>
<text x="152.7" y="234.4">P23</text>
<text x="152.7" y="237">P25</text>
<text x="152.7" y="239.5">P27</text>
<text x="160.5" y="234.4">P24</text>
<text x="160.5" y="237">P26</text>
<text x="160.5" y="239.5">P28</text>
<text x="165.4" y="235.3">26</text>
<text x="165.4" y="237.9">28</text>
<text x="176.5" y="237.9">RST_PER#</text>
<text x="40.2" y="241.7">37</text>
<text x="40.2" y="244.2">39</text>
<text x="43.4" y="240.8">P35</text>
<text x="43.4" y="243.3">P37</text>
<text x="43.4" y="245.9">P39</text>
<text x="51.2" y="240.8">P36</text>
<text x="51.2" y="243.3">P38</text>
<text x="51.2" y="245.9">P40</text>
<text x="56.1" y="241.7">38</text>
<text x="56.1" y="244.2">40</text>
<text x="109.3" y="245.5">B_SIO0RCK</text>
<text x="109.5" y="243">B_SIO0XCK</text>
<text x="109.6" y="240.4">B_SIO0RFS</text>
<text x="149.4" y="240.4">29</text>
<text x="149.4" y="243">31</text>
<text x="149.4" y="245.5">33</text>
<text x="152.7" y="242">P29</text>
<text x="152.7" y="244.6">P31</text>
<text x="160.5" y="242">P30</text>
<text x="160.5" y="244.6">P32</text>
<text x="165.4" y="240.4">30</text>
<text x="165.4" y="243">32</text>
<text x="165.4" y="245.5">34</text>
<text x="40.2" y="249.3">41</text>
<text x="43.4" y="250.9">M1</text>
<text x="52.2" y="250.9">M2</text>
<text x="56.1" y="249.3">42</text>
<text x="149.4" y="248">35</text>
<text x="149.4" y="250.6">37</text>
<text x="152.7" y="247.1">P33</text>
<text x="152.7" y="249.7">P35</text>
<text x="160.5" y="247.1">P34</text>
<text x="160.5" y="249.7">P36</text>
<text x="165.4" y="248">36</text>
<text x="165.4" y="250.6">38</text>
<text x="190.5" y="250.5" transform="rotate(90 190.5 250.5)">C336</text>
<text x="198.1" y="250.5" transform="rotate(90 198.1 250.5)">C337</text>
<text x="214.6" y="250.5" transform="rotate(90 214.6 250.5)">C334</text>
<text x="149.4" y="253.1">39</text>
<text x="152.7" y="252.2">P37</text>
<text x="152.7" y="254.7">P39</text>
<text x="160.5" y="252.2">P38</text>
<text x="160.5" y="254.7">P40</text>
<text x="165.4" y="253.1">40</text>
<text x="182.4" y="257.9">+</text>
<text x="184.1" y="255" transform="rotate(90 184.1 255)">1</text>
<text x="186.7" y="253.9" transform="rotate(90 186.7 253.9)">C50</text>
<text x="202.7" y="257.9">+</text>
<text x="204.5" y="255" transform="rotate(90 204.5 255)">1</text>
<text x="207" y="253.9" transform="rotate(90 207 253.9)">C49</text>
<text x="149.4" y="258.2">41</text>
<text x="152.7" y="259.8">M1</text>
<text x="161.4" y="259.8">M2</text>
<text x="165.4" y="258.2">42</text>
<text x="184.1" y="260.7" transform="rotate(90 184.1 260.7)">2</text>
<text x="186.4" y="259.5">10uF</text>
<text x="191.8" y="262">100nF</text>
<text x="199.4" y="262">100nF</text>
<text x="204.5" y="260.7" transform="rotate(90 204.5 260.7)">2</text>
<text x="206.8" y="259.5">10uF</text>
<text x="215.9" y="262">100nF</text>
</g>
</svg>
